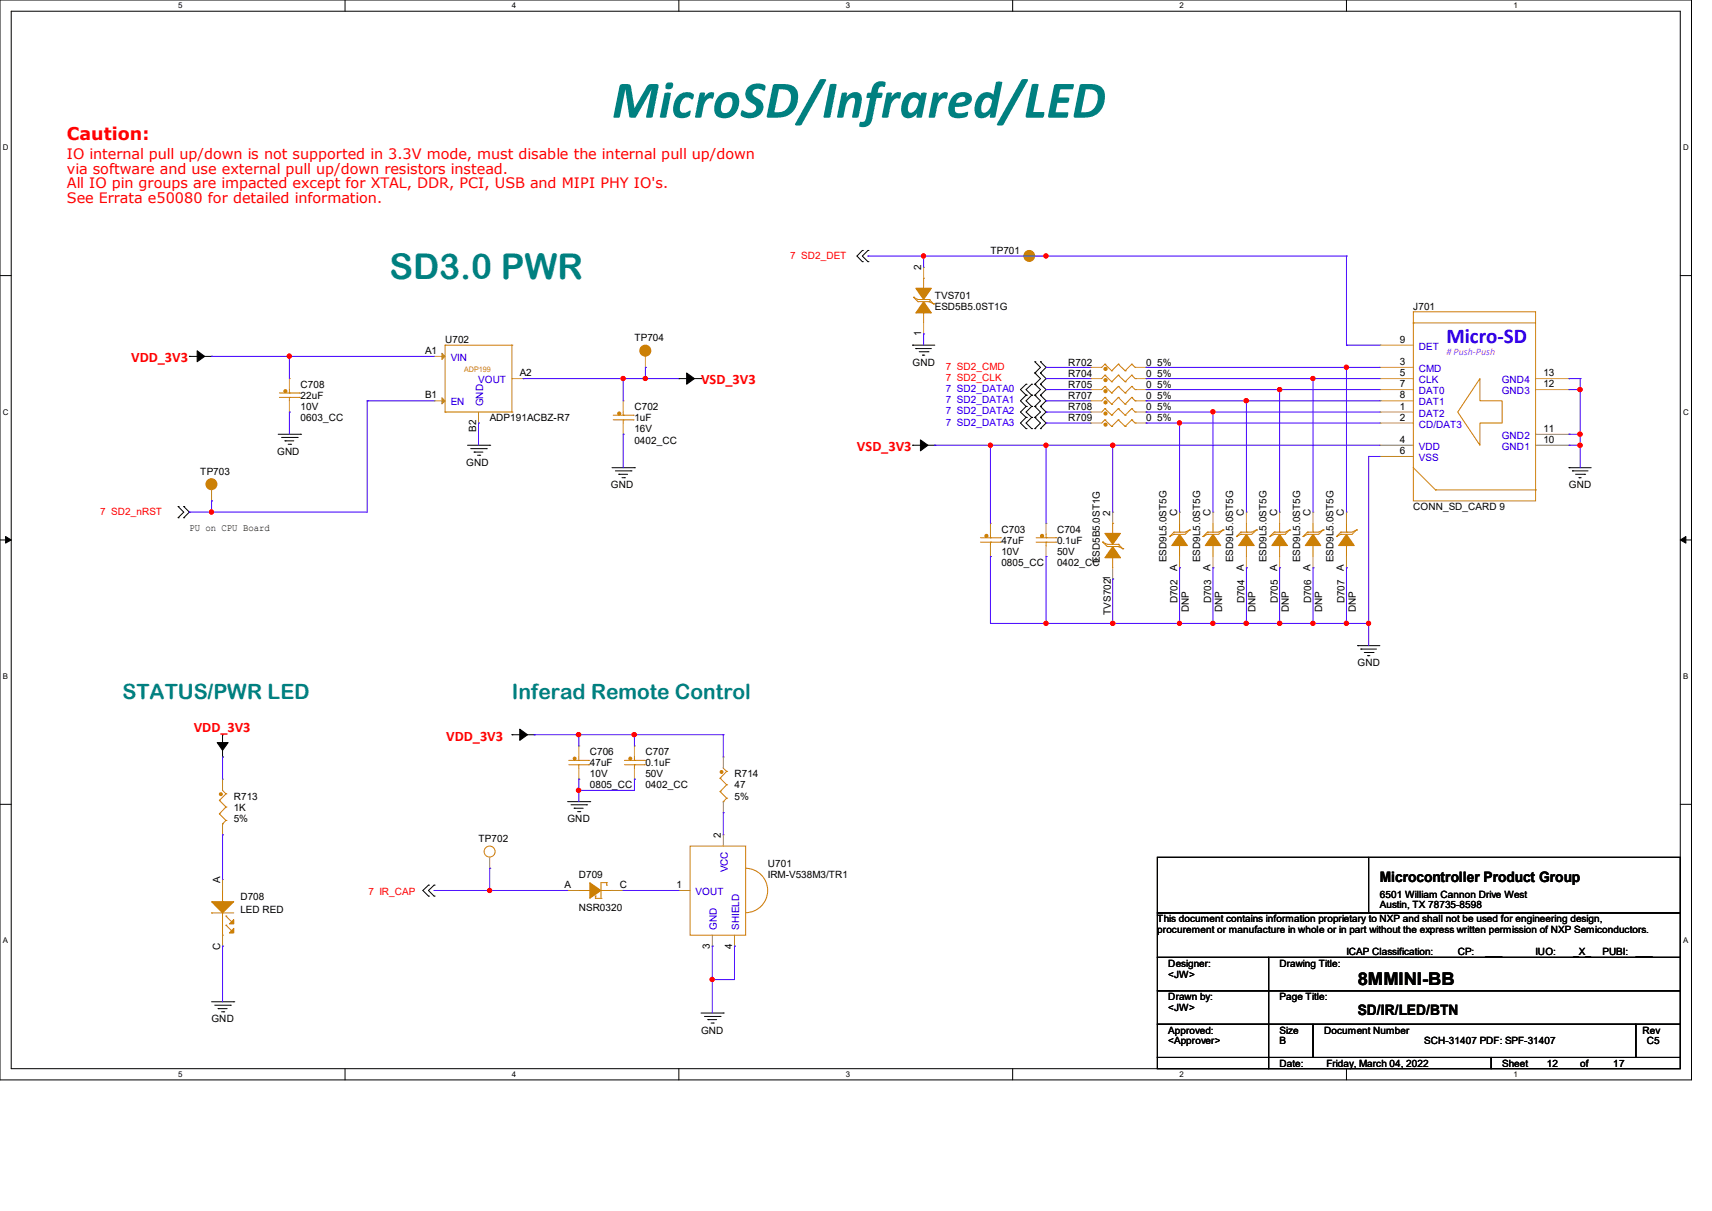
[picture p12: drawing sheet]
<svg xmlns="http://www.w3.org/2000/svg" width="297mm" height="210mm" viewBox="0 0 297 210" stroke-linecap="round" stroke-linejoin="round" font-family="sans-serif">
<path d="M0 0h293.5v187.3h-293.5zM1.9 1.9h289.6v183.4h-289.6z" fill="none" stroke="#000" stroke-width=".17"/>
<g fill="#fff">
<path d="M30.9 .2h.8v1.5h-.8z"/>
<path d="M30.9 185.5h.8v1.6h-.8z"/>
</g>
<path d="M59.9 0v1.9M59.9 185.3v2" fill="none" stroke="#000" stroke-width=".17"/>
<g fill="#fff">
<path d="M88.8 .2h.8v1.5h-.8z"/>
<path d="M88.8 185.5h.8v1.6h-.8z"/>
</g>
<path d="M117.8 0v1.9M117.8 185.3v2" fill="none" stroke="#000" stroke-width=".17"/>
<g fill="#fff">
<path d="M146.7 .2h.8v1.5h-.8z"/>
<path d="M146.7 185.5h.8v1.6h-.8z"/>
</g>
<path d="M175.7 0v1.9M175.7 185.3v2" fill="none" stroke="#000" stroke-width=".17"/>
<g fill="#fff">
<path d="M204.6 .2h.8v1.5h-.8z"/>
<path d="M204.6 185.5h.8v1.6h-.8z"/>
</g>
<path d="M233.6 0v1.9M233.6 185.3v2" fill="none" stroke="#000" stroke-width=".17"/>
<g fill="#fff">
<path d="M262.6 .2h.7v1.5h-.7z"/>
<path d="M262.6 185.5h.7v1.6h-.7z"/>
<path d="M.5 24.8h1v1.6h-1z"/>
<path d="M292 24.8h1v1.6h-1z"/>
<path d="M.5 70.7h1v1.5h-1z"/>
<path d="M292 70.7h1v1.5h-1z"/>
</g>
<path d="M0 47.8h1.9M291.5 47.8h2" fill="none" stroke="#000" stroke-width=".17"/>
<g fill="#fff">
<path d="M.5 116.5h.9v1.6h-.9z"/>
<path d="M292 116.5h.9v1.6h-.9z"/>
</g>
<path d="M0 93.6h1.9M291.5 93.6h2" fill="none" stroke="#000" stroke-width=".17"/>
<path d="M1 93l.9 .6-.9 .6zM291.5 93.6l1-.6v1.2z" fill="#000" stroke="#000" stroke-width=".17"/>
<g fill="#fff">
<path d="M.5 162.4h.9v1.5h-.9z"/>
<path d="M292 162.4h.9v1.5h-.9z"/>
</g>
<g fill="none" stroke="#000" stroke-width=".17">
<path d="M149.6 43.4h.1M149.6 45.4h.1M149.6 43.4l-.9 1 .9 1M150.6 43.4h.1M150.6 45.4h.1M150.6 43.4l-1 1 1 1M158.3 59.9h.1M158.3 59.9h3.9M32.9 61.8h.1M32.9 61.8h2.1M35.3 61.8h1.4M36.7 61.8h.1"/>
<path d="M48.3 75.3h3.9M48.9 75.9h2.7M49.4 76.5h.1M49.4 76.5h1.6M50 77h.4M50.4 77h.1M51.6 75.9h.1M52.2 75.3h.1M81.1 77.2h3.9M81.7 77.8h2.7M82.3 78.4h.1M82.3 78.4h1.5"/>
<path d="M82.8 79h.4M83.2 79h.1M84.4 77.8h.1M85 77.2h.1M117.8 65.7h.1M117.8 65.7h1.3M119.5 65.7h2.1M121.6 65.7h.1M158.3 77.2h.1M158.3 77.2h2.1M158.9 60.5h.1M158.9 60.5h2.7"/>
<path d="M159.5 61h1.5M160.1 61.6h.1M160.1 61.6h.3M160.8 77.2h1.4M161 61h.1M162.2 77.2h.1M178 68.5h.1M178 70.5h.1M178 72.4h.1M178 66.6h.1M178 74.3h.1M178 68.5l-1 1 1 1"/>
<path d="M178 70.5l-1 1 1 .9M178 66.6l-1 1 1 .9M178 72.4l-1 1 1 .9M179 70.5h.1M179 68.5h.1M179 72.4h.1M179 66.6h.1M179 74.3h.1M179 68.5l-1 1 1 1M179 70.5l-1 1 1 .9M179 66.6l-1 1 1 .9M179 72.4l-1 1 1 .9"/>
<path d="M179.5 66.6h.1M179.5 64.7h.1M179.5 62.7h.1M179.5 70.5h.1M179.5 68.5h.1M179.5 72.4h.1M179.5 74.3h.1M179.5 64.7l1 1-1 .9M179.5 62.7l1 1-1 1M179.5 68.5l1 1-1 1M179.5 70.5l1 1-1 .9M179.5 66.6l1 1-1 .9"/>
<path d="M179.5 72.4l1 1-1 .9M180.5 64.7h.1M180.5 66.6h.1M180.5 62.7h.1M180.5 68.5h.1M180.5 70.5h.1M180.5 72.4h.1M180.5 74.3h.1M180.5 64.7l1 1-1 .9M180.5 62.7l1 1-1 1M180.5 68.5l1 1-1 1M180.5 70.5l1 1-1 .9"/>
<path d="M180.5 66.6l1 1-1 .9M180.5 72.4l1 1-1 .9M30.9 89.8h.1M30.9 87.8h.1M30.9 87.8l1 1-1 1M31.9 87.8h.1M31.9 89.8h.1M31.9 87.8l1 1-1 1M106.2 81.1h3.9M106.8 81.7h2.7M107.4 82.3h.1M107.4 82.3h1.5"/>
<path d="M107.9 82.8h.4M108.3 82.8h.1M109.5 81.7h.1M110.1 81.1h.1M272.2 81.1h.1M272.2 81.1h3.9M272.8 81.7h.1M272.8 81.7h2.7M273.3 82.3h1.6M273.9 82.8h.1M273.9 82.8h.4M274.9 82.3h.1"/>
<path d="M235.5 112h.1M235.5 112h3.9M236.1 112.6h.1M236.1 112.6h2.7M236.7 113.2h1.5M237.3 113.7h.1M237.3 113.7h.4M238.2 113.2h.1M0 139.5h1.9M38.6 131.3h.1M38.6 127.4h.1M38.6 127.4v2.1"/>
<path d="M38.6 129.9v1.4M88.8 127.4h.1M88.8 127.4h2.1M91.3 127.4h1.4M92.7 127.4h.1M98.5 139h3.8M99.1 139.6h2.7M101.8 139.6h.1M102.3 139h.1M291.5 139.5h2M74.3 153.5h.1M74.3 155.4h.1"/>
<path d="M74.3 153.5l-.9 .9 .9 1M75.3 153.5h.1M75.3 155.4h.1M75.3 153.5l-1 .9 1 1M99.6 140.2h.1M99.6 140.2h1.6M100.2 140.8h.4M100.6 140.8h.1M200.8 158.3h90.7v7.7h-90.7zM200.8 148.7h90.7v9.6h-90.7zM237.4 158.3h.1M237.4 148.7v9.6"/>
<path d="M36.7 173.7h3.9M37.3 174.3h2.7M37.8 174.9h.1M37.8 174.9h1.6M38.4 175.5h.4M38.8 175.5h.1M40 174.3h.1M40.6 173.7h.1M121.6 175.7h3.9M122.2 176.3h2.7M122.8 176.8h.1M122.8 176.8h1.5"/>
<path d="M123.4 177.4h.3M123.7 177.4h.1M124.9 176.3h.1M125.5 175.7h.1M200.8 166h19.3v5.8h-19.3zM200.8 171.8h19.3v5.8h-19.3zM200.8 177.6h19.3v5.8h-19.3zM220.1 166h71.4v5.8h-71.4zM220.1 171.8h71.4v5.8h-71.4zM220.1 177.6h7.7v5.8h-7.7zM227.8 177.6h56v5.8h-56zM283.8 177.6h7.7v5.8h-7.7z"/>
<path d="M200.8 183.4h19.3v1.9h-19.3zM220.1 183.4h38.6v1.9h-38.6zM258.7 183.4h32.8v1.9h-32.8z"/>
</g>
<g fill="#000" stroke="#000" stroke-width=".17">
<path d="M34.2 60.8l1.3 1-1.3 .9z" fill-rule="evenodd"/>
<path d="M119.1 64.7l1.4 1-1.4 .9z" fill-rule="evenodd"/>
<path d="M159.7 76.3l1.3 .9-1.3 1z" fill-rule="evenodd"/>
<path d="M37.7 128.8h1.9l-1 1.3z" fill-rule="evenodd"/>
<path d="M90.2 126.4l1.3 1-1.3 1z" fill-rule="evenodd"/>
</g>
<g fill="#cc8006" stroke="#cc8006" stroke-width=".17">
<path d="M36.7 156.4h3.9l-2 1.9z"/>
<path d="M40.6 159.5v.7h-.8z"/>
<path d="M40.6 161v.8h-.8z"/>
<path d="M193 94.8l1.4 1.9h-2.7z" fill-rule="evenodd"/>
<path d="M191.7 92.5h2.7l-1.4 1.9z" fill-rule="evenodd"/>
<path d="M160.2 52.3l1.4 2h-2.7z" fill-rule="evenodd"/>
<path d="M158.9 50h2.7l-1.4 1.9z" fill-rule="evenodd"/>
<path d="M216.2 92.7l1.4 1.9h-2.7z" fill-rule="evenodd"/>
<path d="M222 92.7l1.4 1.9h-2.8z" fill-rule="evenodd"/>
<path d="M227.8 92.7l1.4 1.9h-2.8z" fill-rule="evenodd"/>
<path d="M102.3 153.1l2 1.3-2 1.4z" fill-rule="evenodd"/>
<path d="M210.4 92.7l1.4 1.9h-2.7z" fill-rule="evenodd"/>
<path d="M233.6 92.7l1.3 1.9h-2.7z" fill-rule="evenodd"/>
<path d="M204.6 92.7l1.4 1.9h-2.7z" fill-rule="evenodd"/>
<circle cx="112" cy="60.8" r=".95"/>
<circle cx="178.6" cy="44.4" r=".94"/>
<circle cx="191.8" cy="69.8" r=".28"/>
<circle cx="171.1" cy="92.9" r=".28"/>
<circle cx="180.8" cy="92.9" r=".28"/>
<circle cx="191.8" cy="71.7" r=".28"/>
<circle cx="49.5" cy="67.8" r=".28"/>
<circle cx="191.8" cy="65.9" r=".28"/>
<circle cx="38.3" cy="137.7" r=".25"/>
<circle cx="107.4" cy="71.7" r=".28"/>
<circle cx="191.8" cy="73.6" r=".28"/>
<circle cx="109.3" cy="131.6" r=".25"/>
<circle cx="99.7" cy="131.6" r=".25"/>
<circle cx="191.8" cy="64" r=".28"/>
<circle cx="125.2" cy="133.9" r=".25"/>
<circle cx="36.7" cy="84" r=".95"/>
<circle cx="191.8" cy="67.8" r=".28"/>
</g>
<g fill="none" stroke="#a84" stroke-width=".17">
<path d="M160.2 57.9h.1M160.2 46.4h.1M160.2 46.4v1.9M160.2 56v1.9M179.5 44.4h2M181.5 44.4h.1M239.4 59.9h.1M239.4 59.9h5.8M50.2 65.7h.1M50.2 71.5h.1M50.2 65.7v1.9M50.2 69.5v2"/>
<path d="M75.3 69.5h.1M75.3 61.8h.1M75.3 69.5h1.9M75.3 61.8h1.9M83 73.4h.1M83 71.5v1.9M88.8 65.7h2M90.8 65.7h.1M108.1 69.5h.1M108.1 75.3h.1M108.1 69.5v2M108.1 73.4v1.9"/>
<path d="M112 63.7h.1M112 61.8v1.9M189.2 69.5h.1M189.2 71.5h.1M189.2 65.7h.1M189.2 73.4h.1M189.2 63.7h.1M189.2 67.6h.1M189.2 69.5h1.9M189.2 71.5h1.9M189.2 73.4h1.9M189.2 63.7h1.9"/>
<path d="M189.2 65.7h1.9M189.2 67.6h1.9M196.9 69.5h1.9M196.9 71.5h1.9M196.9 73.4h1.9M196.9 63.7h1.9M196.9 65.7h1.9M196.9 67.6h1.9M198.8 69.5h.1M198.8 71.5h.1M198.8 65.7h.1M198.8 73.4h.1"/>
<path d="M198.8 63.7h.1M198.8 67.6h.1M239.4 71.5h.1M239.4 73.4h.1M239.4 63.7h.1M239.4 77.2h.1M239.4 65.7h.1M239.4 79.2h.1M239.4 67.6h.1M239.4 69.5h.1M239.4 69.5h5.8M239.4 71.5h5.8"/>
<path d="M239.4 73.4h5.8M239.4 63.7h5.8M239.4 77.2h5.8M239.4 65.7h5.8M239.4 79.2h5.8M239.4 67.6h5.8M266.4 77.2h5.8M266.4 65.7h5.8M266.4 67.6h5.8M266.4 75.3h5.8M272.2 75.3h.1M272.2 77.2h.1"/>
<path d="M272.2 67.6h.1M272.2 65.7h.1M36.7 86.9h.1M36.7 85v1.9M171.8 90.8h.1M171.8 96.5h.1M171.8 90.8v1.9M171.8 94.6v1.9M181.5 90.8h.1M181.5 96.5h.1M181.5 90.8v1.9M181.5 94.6v1.9"/>
<path d="M193 88.8h.1M193 88.8v2M193 98.5v1.9M204.6 98.5h.1M204.6 88.8h.1M204.6 88.8v2M204.6 96.5v2M210.4 98.5h.1M210.4 88.8h.1M210.4 88.8v2M210.4 96.5v2M216.2 98.5h.1"/>
<path d="M216.2 88.8h.1M216.2 88.8v2M216.2 96.5v2M222 98.5h.1M222 88.8h.1M222 88.8v2M222 96.5v2M227.8 98.5h.1M227.8 88.8h.1M227.8 88.8v2M227.8 96.5v2M233.6 98.5h.1"/>
<path d="M233.6 88.8h.1M233.6 88.8v2M233.6 96.5v2M193 100.4h.1M38.6 135.1h.1M38.6 135.1v2M100.4 129.4h.1M100.4 135.1h.1M100.4 129.4v1.9M100.4 133.2v1.9M110.1 129.4h.1M110.1 135.1h.1"/>
<path d="M110.1 129.4v1.9M110.1 133.2v1.9M125.5 131.3h.1M125.5 131.3v1.9M125.5 139v1.9M38.6 152.5h.1M38.6 144.8h.1M38.6 142.9v1.9M38.6 152.5v1.9M85 150.6h.1M85 148.7v1.9M98.5 154.4h.1"/>
<path d="M98.5 154.4h1.9M106.2 154.4h1.9M108.1 154.4h.1M117.8 154.4h.1M117.8 154.4h1.9M125.5 144.8h.1M125.5 140.9h.1M125.5 144.8v1.9M38.6 164.1h.1M38.6 162.2v1.9M123.6 164.1h.1M123.6 162.2v1.9"/>
<path d="M127.4 164.1h.1M127.4 162.2v1.9"/>
</g>
<g fill="none" stroke="#cc8006" stroke-width=".17">
<path d="M77.2 59.9h.1M77.2 59.9v11.6M77.2 59.9h11.6M88.8 59.9h.1M88.8 59.9v11.6M158.5 51.6h.1M158.5 51.6l.8 .3h1.9M158.5 51.6l.8 .7h1.9M160.2 54.1h.1M160.2 48.3h.1M160.2 48.3v1.9M160.2 54.1v1.9"/>
<path d="M161.2 51.9h.1M161.2 52.3h.1M161.2 51.9l.8 .8M161.2 52.3l.8 .4M162 52.7h.1M245.2 54.1h21.2v32.8h-21.2zM245.2 56h.1M245.2 56h21.2M48.5 68.9h3.4M48.5 68.2h3.4M50.2 68.9h.1M50.2 68.2h.1"/>
<path d="M50.2 67.6v.6M50.2 68.9v.6M51.9 68.9h.1M51.9 68.2h.1M77.2 71.5h.1M77.2 71.5h11.6M88.8 71.5h.1M106.4 72.8h3.5M106.4 72h3.5M108.1 72.8h.1M108.1 72h.1M108.1 71.5v.5"/>
<path d="M108.1 72.8v.6M109.9 72.8h.1M109.9 72h.1M191.7 68.9h.1M191.7 70.9h.1M191.7 65.1h.1M191.7 72.8h.1M191.7 63.2h.1M191.7 67h.1M191.7 68.9l-.6 .6M191.7 68.9l1.2 1.2M191.7 70.9l-.6 .6"/>
<path d="M191.7 70.9l1.2 1.1M191.7 65.1l-.6 .6M191.7 65.1l1.2 1.1M191.7 72.8l-.6 .6M191.7 72.8l1.2 1.2M191.7 63.2l-.6 .5M191.7 63.2l1.2 1.1M191.7 67l-.6 .6M191.7 67l1.2 1.2M192.9 70.1h.1M192.9 72h.1M192.9 66.2h.1"/>
<path d="M192.9 74h.1M192.9 64.3h.1M192.9 68.2h.1M194 68.9h.1M194 70.9h.1M194 65.1h.1M194 72.8h.1M194 63.2h.1M194 67h.1M194 68.9l-1.1 1.2M194 68.9l1.2 1.2M194 70.9l-1.1 1.1"/>
<path d="M194 70.9l1.2 1.1M194 65.1l-1.1 1.1M194 65.1l1.2 1.1M194 72.8l-1.1 1.2M194 72.8l1.2 1.2M194 63.2l-1.1 1.1M194 63.2l1.2 1.1M194 67l-1.1 1.2M194 67l1.2 1.2M195.2 70.1h.1M195.2 72h.1M195.2 66.2h.1"/>
<path d="M195.2 74h.1M195.2 64.3h.1M195.2 68.2h.1M196.3 68.9h.1M196.3 70.9h.1M196.3 65.1h.1M196.3 72.8h.1M196.3 63.2h.1M196.3 67h.1M196.3 68.9l-1.1 1.2M196.3 68.9l.6 .6M196.3 70.9l-1.1 1.1"/>
<path d="M196.3 70.9l.6 .6M196.3 65.1l-1.1 1.1M196.3 65.1l.6 .6M196.3 72.8l-1.1 1.2M196.3 72.8l.6 .6M196.3 63.2l-1.1 1.1M196.3 63.2l.6 .5M196.3 67l-1.1 1.2M196.3 67l.6 .6M196.9 69.5h.1M196.9 71.5h.1M196.9 65.7h.1"/>
<path d="M196.9 73.4h.1M196.9 63.7h.1M196.9 67.6h.1M256.8 65.7v3.8h3.8v3.9h-3.8v3.8l-3.9-5.7zM170.1 94h3.5M170.1 93.3h3.5M171.8 94h.1M171.8 93.3h.1M171.8 92.7v.6M171.8 94v.6M173.6 94h.1M173.6 93.3h.1"/>
<path d="M179.7 94h3.5M179.7 93.3h3.5M181.5 94h.1M181.5 93.3h.1M181.5 92.7v.6M181.5 94v.6M183.2 94h.1M183.2 93.3h.1M191.3 94h.1M191.3 94l.8 .4h1.9M191.3 94l.8 .8h1.9M193 96.5h.1"/>
<path d="M193 90.8h.1M193 90.8v1.9M193 96.5v2M194 94.4h.1M194 94.8h.1M194 94.4l.8 .8M194 94.8l.8 .4M194.8 95.2h.1M202.9 93h.1M203.7 92.7h.1M203.7 92.3h.1M203.7 92.3l-.8 .7"/>
<path d="M203.7 92.7l-.8 .3M204.6 94.6h.1M204.6 92.3h.1M204.6 90.8v1.5M204.6 94.6v1.9M206.4 91.9h.1M206.4 91.9l-.8 .8h-1.9M206.4 91.9l-.8 .4h-1.9M208.7 93h.1M209.5 92.7h.1M209.5 92.3h.1M209.5 92.3l-.8 .7"/>
<path d="M209.5 92.7l-.8 .3M210.4 94.6h.1M210.4 92.3h.1M210.4 90.8v1.5M210.4 94.6v1.9M212.2 91.9h.1M212.2 91.9l-.8 .8h-1.9M212.2 91.9l-.8 .4h-1.9M214.5 93h.1M215.3 92.7h.1M215.3 92.3h.1M215.3 92.3l-.8 .7"/>
<path d="M215.3 92.7l-.8 .3M216.2 94.6h.1M216.2 92.3h.1M216.2 90.8v1.5M216.2 94.6v1.9M218 91.9h.1M218 91.9l-.8 .8h-1.9M218 91.9l-.8 .4h-1.9M220.3 93h.1M221.1 92.7h.1M221.1 92.3h.1M221.1 92.3l-.8 .7"/>
<path d="M221.1 92.7l-.8 .3M222 94.6h.1M222 92.3h.1M222 90.8v1.5M222 94.6v1.9M223.7 91.9h.1M223.7 91.9l-.7 .8h-1.9M223.7 91.9l-.7 .4h-1.9M226.1 93h.1M226.8 92.7h.1M226.8 92.3h.1M226.8 92.3l-.7 .7"/>
<path d="M226.8 92.7l-.7 .3M227.8 94.6h.1M227.8 92.3h.1M227.8 90.8v1.5M227.8 94.6v1.9M229.5 91.9h.1M229.5 91.9l-.7 .8h-2M229.5 91.9l-.7 .4h-2M231.9 93h.1M232.6 92.7h.1M232.6 92.3h.1M232.6 92.3l-.7 .7"/>
<path d="M232.6 92.7l-.7 .3M233.6 94.6h.1M233.6 92.3h.1M233.6 90.8v1.5M233.6 94.6v1.9M235.3 91.9h.1M235.3 91.9l-.7 .8h-2M235.3 91.9l-.7 .4h-2M245.2 81.1l3.8 3.9M249 85h.1M249 85h17.4M266.4 85h.1"/>
<path d="M38.1 138.8h.1M38.1 138.8l1.1 1.2M38.6 137.1l.6 .6M39.2 137.7h.1M39.2 140h.1M39.2 137.7l-1.1 1.1M39.2 140l-1.1 1.1M98.7 132.6h3.5M98.7 131.9h3.5M100.4 132.6h.1M100.4 131.9h.1M100.4 131.3v.6"/>
<path d="M100.4 132.6v.6M102.2 132.6h.1M102.2 131.9h.1M108.3 132.6h3.5M108.3 131.9h3.5M110.1 132.6h.1M110.1 131.9h.1M110.1 131.3v.6M110.1 132.6v.6M111.8 132.6h.1M111.8 131.9h.1M124.9 135h.1"/>
<path d="M124.9 137.3h.1M124.9 135l1.2 1.1M124.9 137.3l1.2 1.1M125.5 139h.1M125.5 133.2l.6 .6M126.1 133.8h.1M126.1 136.1h.1M126.1 138.4h.1M126.1 133.8l-1.2 1.2M126.1 136.1l-1.2 1.2M126.1 138.4l-.6 .6M36.7 158.3h.1"/>
<path d="M36.7 158.3h3.9M38.1 141.1h.1M38.1 141.1l1.1 1.2M38.6 156.4h.1M38.6 142.9h.1M38.6 154.4v2M38.6 158.3v3.9M39.2 158.9h.1M39.2 142.3h.1M39.2 158.9l1 1M39.2 142.3l-.6 .6M100.4 154.4h1.9"/>
<path d="M102.3 154.4h.1M103.3 155.8h.1M103.3 155.4h.1M103.3 155.8h1M103.3 155.4v.4M104.3 155.8h.1M104.3 154.4h1.9M105.2 153.1h.1M105.2 153.5h.1M105.2 153.1h-.9v2.7M105.2 153.1v.4M106.2 154.4h.1"/>
<path d="M119.7 146.7h9.7v15.5h-9.7zM129.4 150.6a3.9 3.9 0 0 1 3.8 3.8 3.9 3.9 0 0 1-3.8 3.9M38.6 162.2h.1M39.2 160.4h.1M39.2 160.4l1 1"/>
<circle cx="84.9" cy="147.7" r=".95"/>
</g>
<g fill="#a84" stroke="#a84" stroke-width=".17">
<path d="M76.7 69l.5 .5-.5 .6z"/>
<path d="M76.7 61.3l.5 .5-.5 .6z"/>
</g>
<g fill="none" stroke="#4200ff" stroke-width=".17">
<path d="M150.6 44.4h.1M150.6 44.4h83M160.2 44.4h.1M160.2 57.9h.1M160.2 44.4v2M160.2 57.9v2M181.5 44.4h.1M233.6 44.4h.1M233.6 59.9h.1M233.6 44.4v15.5M233.6 59.9h5.8M36.7 61.8h.1"/>
<path d="M36.7 61.8h38.6M50.2 71.5h.1M50.2 61.8h.1M50.2 61.8v3.9M50.2 71.5v3.8M63.7 69.5h.1M63.7 69.5h11.6M63.7 69.5v19.3h-30.8M83 73.4h.1M83 73.4v3.8M90.8 65.7h.1M90.8 65.7h27"/>
<path d="M108.1 65.7h.1M108.1 75.3h.1M108.1 65.7v3.8M108.1 75.3v5.8M112 63.7h.1M112 65.7h.1M112 63.7v2M162.2 77.2h.1M162.2 77.2h77.2M171.8 77.2h.1M171.8 77.2v13.6M181.5 77.2h.1"/>
<path d="M181.5 67.6h.1M181.5 69.5h.1M181.5 65.7h.1M181.5 71.5h.1M181.5 73.4h.1M181.5 63.7h.1M181.5 77.2v13.6M181.5 67.6h7.7M181.5 69.5h7.7M181.5 65.7h7.7M181.5 71.5h7.7M181.5 73.4h7.7"/>
<path d="M181.5 63.7h7.7M193 77.2h.1M193 77.2v11.6M198.8 65.7h.1M198.8 63.7h.1M198.8 67.6h.1M198.8 69.5h.1M198.8 71.5h.1M198.8 73.4h.1M198.8 67.6h40.6M198.8 69.5h40.6M198.8 65.7h40.6"/>
<path d="M198.8 71.5h40.6M198.8 73.4h40.6M198.8 63.7h40.6M204.6 73.4h.1M204.6 73.4v15.4M210.4 71.5h.1M210.4 71.5v17.3M216.2 69.5h.1M216.2 69.5v19.3M222 67.6h.1M222 67.6v21.2M227.8 65.7h.1"/>
<path d="M227.8 65.7v23.1M233.6 63.7h.1M233.6 63.7v25.1M237.4 79.2h.1M237.4 79.2h2M237.4 79.2v32.8M272.2 65.7h.1M272.2 67.6h.1M272.2 75.3h.1M272.2 77.2h.1M272.2 77.2h2M272.2 67.6h2"/>
<path d="M272.2 65.7h2M272.2 75.3h2M274.2 65.7h.1M274.2 67.6h.1M274.2 75.3h.1M274.2 77.2h.1M274.2 65.7v15.4M32.9 88.8h.1M36.7 86.9h.1M36.7 88.8h.1M36.7 86.9v1.9M171.8 96.5h.1"/>
<path d="M171.8 96.5v11.6M181.5 96.5h.1M181.5 96.5v11.6M204.6 98.5h.1M204.6 98.5v9.6M210.4 98.5h.1M210.4 98.5v9.6M216.2 98.5h.1M216.2 98.5v9.6M222 98.5h.1M222 98.5v9.6M227.8 98.5h.1"/>
<path d="M227.8 98.5v9.6M233.6 98.5h.1M233.6 98.5v9.6M171.8 108.1h.1M171.8 108.1h65.6M181.5 108.1h.1M193 100.4h.1M193 108.1h.1M193 100.4v7.7M204.6 108.1h.1M210.4 108.1h.1M216.2 108.1h.1"/>
<path d="M222 108.1h.1M227.8 108.1h.1M233.6 108.1h.1M237.4 108.1h.1M38.6 131.3h.1M38.6 131.3v3.8M92.7 127.4h.1M92.7 127.4h32.8M100.4 127.4h.1M100.4 137.1h.1M100.4 135.1h.1M100.4 127.4v2"/>
<path d="M100.4 135.1v3.9M110.1 127.4h.1M110.1 135.1h.1M110.1 127.4v2M110.1 135.1v2h-9.7M125.5 127.4h.1M125.5 127.4v3.9M38.6 144.8h.1M38.6 144.8v7.7M75.3 154.4h.1M75.3 154.4h23.2M85 150.6h.1"/>
<path d="M85 154.4h.1M85 150.6v3.8M108.1 154.4h.1M108.1 154.4h9.7M125.5 140.9h.1M125.5 140.9v3.9M38.6 164.1h.1M38.6 164.1v9.6M123.6 164.1h.1M123.6 169.9h.1M123.6 164.1v11.6M127.4 164.1h.1"/>
<path d="M127.4 164.1v5.8h-3.8"/>
</g>
<g fill="#f00" stroke="#f00" stroke-width=".17">
<circle cx="171.8" cy="77.2" r=".36"/>
<circle cx="227.8" cy="65.6" r=".36"/>
<circle cx="237.4" cy="108.1" r=".36"/>
<circle cx="233.6" cy="108.1" r=".36"/>
<circle cx="227.8" cy="108.1" r=".36"/>
<circle cx="210.4" cy="108.1" r=".36"/>
<circle cx="204.6" cy="108.1" r=".36"/>
<circle cx="160.2" cy="44.4" r=".36"/>
<circle cx="123.5" cy="169.9" r=".36"/>
<circle cx="100.4" cy="127.4" r=".37"/>
<circle cx="100.4" cy="137.1" r=".37"/>
<circle cx="110" cy="127.4" r=".37"/>
<circle cx="216.2" cy="69.5" r=".37"/>
<circle cx="210.4" cy="71.4" r=".36"/>
<circle cx="274.1" cy="75.3" r=".37"/>
<circle cx="274.1" cy="67.6" r=".37"/>
<circle cx="274.1" cy="77.2" r=".37"/>
<circle cx="193" cy="77.2" r=".37"/>
<circle cx="193" cy="108.1" r=".37"/>
<circle cx="181.5" cy="108.1" r=".36"/>
<circle cx="181.5" cy="77.2" r=".36"/>
<circle cx="222" cy="108.1" r=".37"/>
<circle cx="216.2" cy="108.1" r=".37"/>
<circle cx="204.6" cy="73.3" r=".36"/>
<circle cx="233.6" cy="63.7" r=".36"/>
<circle cx="222" cy="67.6" r=".37"/>
<circle cx="112" cy="65.6" r=".36"/>
<circle cx="108.1" cy="65.6" r=".36"/>
<circle cx="50.2" cy="61.8" r=".36"/>
<circle cx="84.9" cy="154.4" r=".36"/>
<circle cx="36.7" cy="88.8" r=".36"/>
<circle cx="181.5" cy="44.4" r=".36"/>
</g>
<text font-size="9.2" fill="#008080" x="106.2" y="20.4">MicroSD/Infrared/LED</text>
<text font-size="6.1" fill="#008080" x="67.6" y="48.3">SD3.0 PWR</text>
<text font-size="3.6" fill="#00f" x="251" y="59.5">Micro-SD</text>
<g font-size="3.6" fill="#008080">
<text x="21.3" y="121.2">STATUS/PWR LED</text>
<text x="88.8" y="121.2">Inferad Remote Control</text>
</g>
<text font-size="3" fill="#f00" x="11.6" y="24.3">Caution:</text>
<text font-size="3" x="235.5" y="170.8">8MMINI-BB</text>
<g font-size="2.5" fill="#f00">
<text x="11.6" y="27.6">IO internal pull up/down is not supported in 3.3V mode, must disable the internal pull up/down</text>
<text x="11.6" y="30.1">via software and use external pull up/down resistors instead.</text>
<text x="11.6" y="32.6">All IO pin groups are impacted except for XTAL, DDR, PCI, USB and MIPI PHY IO's.</text>
<text x="11.6" y="35.1">See Errata e50080 for detailed information.</text>
<text x="22.8" y="62.8">VDD_3V3</text>
<text x="121.6" y="66.7">VSD_3V3</text>
<text x="148.7" y="78.2">VSD_3V3</text>
<text x="33.6" y="126.9">VDD_3V3</text>
<text x="77.4" y="128.4">VDD_3V3</text>
</g>
<g font-size="2.5">
<text x="239.4" y="152.9">Microcontroller Product Group</text>
<text x="235.5" y="176.1">SD/IR/LED/BTN</text>
</g>
<g font-size="1.7" fill="#f00">
<text x="137.1" y="44.9">7 SD2_DET</text>
<text x="164.1" y="64.2">7 SD2_CMD</text>
<text x="164.1" y="66.1">7 SD2_CLK</text>
<text x="17.4" y="89.3">7 SD2_nRST</text>
<text x="63.9" y="155.3">7 IR_CAP</text>
</g>
<g font-size="1.7">
<text x="159.8" y="46.9" transform="rotate(-90 159.8 46.9)">2</text>
<text x="171.8" y="44.1">TP701</text>
<text x="162.2" y="51.8">TVS701</text>
<text x="162.2" y="53.8">ESD5B5.0ST1G</text>
<text x="245.2" y="53.8">J701</text>
<text x="77.2" y="59.5">U702</text>
<text x="110.1" y="59.1">TP704</text>
<text x="159.8" y="58.3" transform="rotate(-90 159.8 58.3)">1</text>
<text x="242.9" y="59.4">9</text>
<text x="73.7" y="61.4">A1</text>
<text x="90.2" y="65.2">A2</text>
<text x="158.3" y="63.4">GND</text>
<text x="185.3" y="65.3">R704</text>
<text x="185.3" y="63.4">R702</text>
<text x="198.8" y="65.3">0 5%</text>
<text x="198.8" y="63.4">0 5%</text>
<text x="242.9" y="63.3">3</text>
<text x="242.9" y="65.2">5</text>
<text x="267.8" y="65.2">13</text>
<text x="52.2" y="67.3">C708</text>
<text x="52.2" y="69.2">22uF</text>
<text x="52.2" y="71.1">10V</text>
<text x="73.7" y="69.1">B1</text>
<text x="110.1" y="71.1">C702</text>
<text x="185.3" y="69.2">R707</text>
<text x="185.3" y="71.1">R708</text>
<text x="185.3" y="67.3">R705</text>
<text x="198.8" y="69.2">0 5%</text>
<text x="198.8" y="71.1">0 5%</text>
<text x="198.8" y="67.3">0 5%</text>
<text x="242.9" y="71">1</text>
<text x="242.9" y="67.1">7</text>
<text x="242.9" y="69.1">8</text>
<text x="267.8" y="67.1">12</text>
<text x="52.2" y="73.1">0603_CC</text>
<text x="82.6" y="74.9" transform="rotate(-90 82.6 74.9)">B2</text>
<text x="85" y="73.1">ADP191ACBZ-R7</text>
<text x="110.1" y="73.1">1uF</text>
<text x="110.1" y="75">16V</text>
<text x="110.1" y="76.9">0402_CC</text>
<text x="185.3" y="73.1">R709</text>
<text x="198.8" y="73.1">0 5%</text>
<text x="242.9" y="72.9">2</text>
<text x="242.9" y="76.8">4</text>
<text x="267.8" y="74.9">11</text>
<text x="267.8" y="76.8">10</text>
<text x="34.8" y="82.3">TP703</text>
<text x="48.1" y="78.8">GND</text>
<text x="80.9" y="80.8">GND</text>
<text x="242.9" y="78.7">6</text>
<text x="106" y="84.6">GND</text>
<text x="192.6" y="89.4" transform="rotate(-90 192.6 89.4)">2</text>
<text x="204.2" y="89.4" transform="rotate(-90 204.2 89.4)">C</text>
<text x="210" y="89.4" transform="rotate(-90 210 89.4)">C</text>
<text x="215.8" y="89.4" transform="rotate(-90 215.8 89.4)">C</text>
<text x="221.6" y="89.4" transform="rotate(-90 221.6 89.4)">C</text>
<text x="227.4" y="89.4" transform="rotate(-90 227.4 89.4)">C</text>
<text x="233.2" y="89.4" transform="rotate(-90 233.2 89.4)">C</text>
<text x="245.2" y="88.5">CONN_SD_CARD 9</text>
<text x="272.2" y="84.6">GND</text>
<text x="32.9" y="92.2">PU on CPU Board</text>
<text x="173.7" y="92.4">C703</text>
<text x="173.7" y="94.3">47uF</text>
<text x="183.4" y="92.4">C704</text>
<text x="183.4" y="94.3">0.1uF</text>
<text x="173.7" y="98.1">0805_CC</text>
<text x="173.7" y="96.2">10V</text>
<text x="183.4" y="96.2">50V</text>
<text x="183.4" y="98.1">0402_CC</text>
<text x="190.8" y="97.7" transform="rotate(-90 190.8 97.7)">ESD5B5.0ST1G</text>
<text x="202.4" y="97.5" transform="rotate(-90 202.4 97.5)">ESD9L5.0ST5G</text>
<text x="204.2" y="99" transform="rotate(-90 204.2 99)">A</text>
<text x="208.2" y="97.5" transform="rotate(-90 208.2 97.5)">ESD9L5.0ST5G</text>
<text x="210" y="99" transform="rotate(-90 210 99)">A</text>
<text x="213.9" y="97.5" transform="rotate(-90 213.9 97.5)">ESD9L5.0ST5G</text>
<text x="215.8" y="99" transform="rotate(-90 215.8 99)">A</text>
<text x="219.7" y="97.5" transform="rotate(-90 219.7 97.5)">ESD9L5.0ST5G</text>
<text x="221.6" y="99" transform="rotate(-90 221.6 99)">A</text>
<text x="225.5" y="97.5" transform="rotate(-90 225.5 97.5)">ESD9L5.0ST5G</text>
<text x="227.4" y="99" transform="rotate(-90 227.4 99)">A</text>
<text x="231.3" y="97.5" transform="rotate(-90 231.3 97.5)">ESD9L5.0ST5G</text>
<text x="233.2" y="99" transform="rotate(-90 233.2 99)">A</text>
<text x="192.7" y="106.6" transform="rotate(-90 192.7 106.6)">TVS7021</text>
<text x="204.3" y="104.6" transform="rotate(-90 204.3 104.6)">D702</text>
<text x="206.2" y="106.2" transform="rotate(-90 206.2 106.2)">DNP</text>
<text x="210.1" y="104.6" transform="rotate(-90 210.1 104.6)">D703</text>
<text x="212" y="106.2" transform="rotate(-90 212 106.2)">DNP</text>
<text x="215.9" y="104.6" transform="rotate(-90 215.9 104.6)">D704</text>
<text x="217.8" y="106.2" transform="rotate(-90 217.8 106.2)">DNP</text>
<text x="221.7" y="104.6" transform="rotate(-90 221.7 104.6)">D705</text>
<text x="223.6" y="106.2" transform="rotate(-90 223.6 106.2)">DNP</text>
<text x="227.5" y="104.6" transform="rotate(-90 227.5 104.6)">D706</text>
<text x="229.4" y="106.2" transform="rotate(-90 229.4 106.2)">DNP</text>
<text x="233.3" y="104.6" transform="rotate(-90 233.3 104.6)">D707</text>
<text x="235.2" y="106.2" transform="rotate(-90 235.2 106.2)">DNP</text>
<text x="235.5" y="115.5">GND</text>
<text x="102.3" y="131">C706</text>
<text x="112" y="131">C707</text>
<text x="102.3" y="132.9">47uF</text>
<text x="102.3" y="136.7">0805_CC</text>
<text x="102.3" y="134.8">10V</text>
<text x="112" y="132.9">0.1uF</text>
<text x="112" y="134.8">50V</text>
<text x="112" y="136.7">0402_CC</text>
<text x="127.4" y="134.8">R714</text>
<text x="127.4" y="136.7">47</text>
<text x="40.6" y="138.7">R713</text>
<text x="40.6" y="140.6">1K</text>
<text x="40.6" y="142.5">5%</text>
<text x="98.5" y="142.5">GND</text>
<text x="127.4" y="138.7">5%</text>
<text x="83" y="146">TP702</text>
<text x="125" y="145.4" transform="rotate(-90 125 145.4)">2</text>
<text x="38.2" y="153.1" transform="rotate(-90 38.2 153.1)">A</text>
<text x="97.9" y="154">A</text>
<text x="100.4" y="152.2">D709</text>
<text x="107.5" y="154">C</text>
<text x="117.4" y="154">1</text>
<text x="133.2" y="150.3">U701</text>
<text x="133.2" y="152.2">IRM-V538M3/TR1</text>
<text x="239.4" y="155.7">6501 William Cannon Drive West</text>
<text x="41.7" y="156">D708</text>
<text x="41.7" y="158.4">LED RED</text>
<text x="100.4" y="158">NSR0320</text>
<text x="200.8" y="159.9">This document contains information proprietary to NXP and shall not be used for engineering design,</text>
<text x="200.8" y="161.8">procurement or manufacture in whole or in part without the express written permission of NXP Semiconductors.</text>
<text x="239.4" y="157.4">Austin, TX 78735-8598</text>
<text x="38.2" y="164.8" transform="rotate(-90 38.2 164.8)">C</text>
<text x="123.1" y="164.5" transform="rotate(-90 123.1 164.5)">3</text>
<text x="127" y="164.5" transform="rotate(-90 127 164.5)">4</text>
<text x="202.7" y="167.6">Designer:</text>
<text x="222" y="167.6">Drawing Title:</text>
<text x="233.6" y="165.7">ICAP Classification:</text>
<text x="252.9" y="165.7">CP:</text>
<text x="257.7" y="165.7">___</text>
<text x="266.4" y="165.7">IUO:</text>
<text x="273" y="165.7">_X_</text>
<text x="278" y="165.7">PUBI:</text>
<text x="283.8" y="165.7">___</text>
<text x="202.7" y="173.4">Drawn by:</text>
<text x="202.7" y="169.6">&lt;JW&gt;</text>
<text x="222" y="173.4">Page Title:</text>
<text x="36.7" y="177.3">GND</text>
<text x="121.6" y="179.2">GND</text>
<text x="202.7" y="179.2">Approved:</text>
<text x="202.7" y="175.3">&lt;JW&gt;</text>
<text x="222" y="179.2">Size</text>
<text x="229.7" y="179.2">Document Number</text>
<text x="284.9" y="179.2">Rev</text>
<text x="202.7" y="181.1">&lt;Approver&gt;</text>
<text x="222" y="185">Date:</text>
<text x="222" y="181.1">B</text>
<text x="230.1" y="185">Friday, March 04, 2022</text>
<text x="247.1" y="181.1">SCH-31407 PDF: SPF-31407</text>
<text x="260.6" y="185">Sheet</text>
<text x="268.3" y="185">12</text>
<text x="274.1" y="185">of</text>
<text x="279.9" y="185">17</text>
<text x="285.7" y="181.1">C5</text>
</g>
<g font-size="1.7" fill="#00c">
<text x="78.2" y="62.6">VIN</text>
<text x="246.2" y="64.5">CMD</text>
<text x="246.2" y="60.7">DET</text>
<text x="78.2" y="70.3">EN</text>
<text x="83" y="66.5">VOUT</text>
<text x="83.8" y="70.5" transform="rotate(-90 83.8 70.5)">GND</text>
<text x="246.2" y="66.5">CLK</text>
<text x="246.2" y="68.4">DAT0</text>
<text x="246.2" y="70.3">DAT1</text>
<text x="260.6" y="68.4">GND3</text>
<text x="260.6" y="66.5">GND4</text>
<text x="246.2" y="72.3">DAT2</text>
<text x="246.2" y="74.2">CD/DAT3</text>
<text x="260.6" y="76.1">GND2</text>
<text x="246.2" y="78">VDD</text>
<text x="246.2" y="80">VSS</text>
<text x="260.6" y="78">GND1</text>
<text x="120.7" y="155.2">VOUT</text>
<text x="126.3" y="151.3" transform="rotate(-90 126.3 151.3)">VCC</text>
<text x="124.4" y="161.2" transform="rotate(-90 124.4 161.2)">GND</text>
<text x="128.2" y="161.2" transform="rotate(-90 128.2 161.2)">SHIELD</text>
</g>
<text font-size="1.7" fill="#f0f" x="251" y="61.5"># Push-Push</text>
<g font-size="1.7" fill="#00f">
<text x="164.1" y="70">7 SD2_DATA1</text>
<text x="164.1" y="71.9">7 SD2_DATA2</text>
<text x="164.1" y="68">7 SD2_DATA0</text>
<text x="164.1" y="73.8">7 SD2_DATA3</text>
</g>
<g font-size="1.4">
<text x="30.9" y="1.4">5</text>
<text x="88.8" y="1.4">4</text>
<text x="146.7" y="1.4">3</text>
<text x="204.6" y="1.4">2</text>
<text x="262.6" y="1.4">1</text>
<text x=".5" y="26.1">D</text>
<text x="292" y="26.1">D</text>
<text x=".5" y="71.9">C</text>
<text x="292" y="71.9">C</text>
<text x=".5" y="117.8">B</text>
<text x="292" y="117.8">B</text>
<text x=".5" y="163.6">A</text>
<text x="292" y="163.6">A</text>
<text x="30.9" y="186.8">5</text>
<text x="88.8" y="186.8">4</text>
<text x="146.7" y="186.8">3</text>
<text x="204.6" y="186.8">2</text>
<text x="262.6" y="186.8">1</text>
</g>
<text font-size="1.3" fill="#cc8006" x="80.5" y="64.5">ADP199</text>
</svg>
